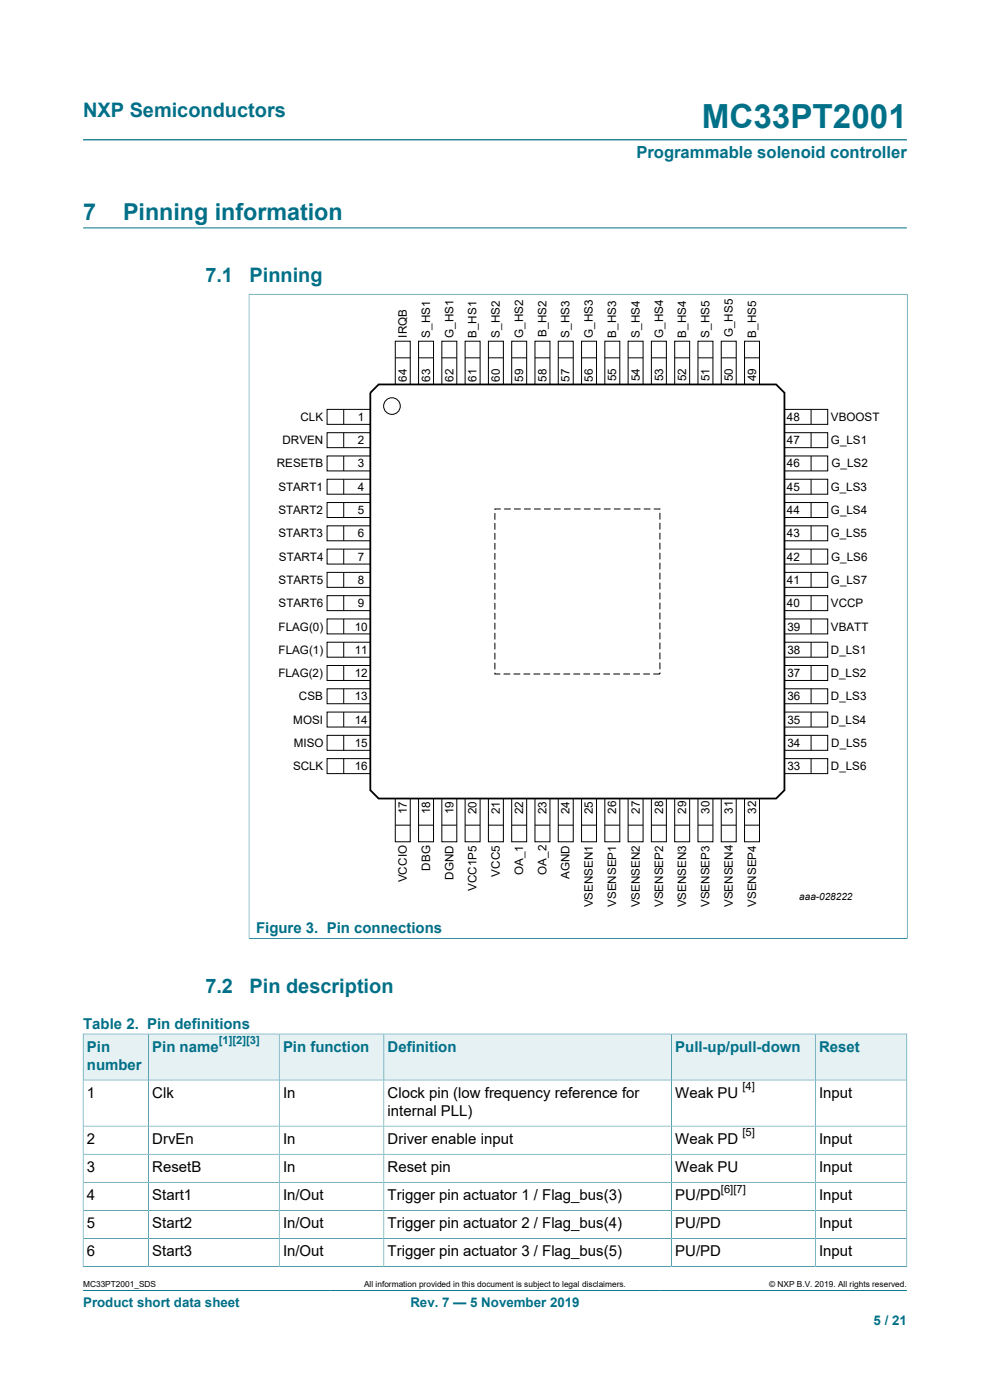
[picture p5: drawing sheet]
<svg xmlns="http://www.w3.org/2000/svg" width="210mm" height="297mm" viewBox="0 0 210 297" stroke-linecap="round" stroke-linejoin="round" font-family="sans-serif">
<path d="M17.6 29.7h174.8M17.6 48.3h174.8M52.7 62.4h139.8M52.8 62.3v136.9M192.4 62.3v136.9M52.7 199.1h139.8M17.6 273.8h174.8" fill="none" stroke="#007088" stroke-width=".21"/>
<path d="M78.6 83.3l1.7-1.7h84.3l1.8 1.7v84.3l-1.8 1.8h-84.3l-1.7-1.8z" fill="none" stroke="#000" stroke-width=".38"/>
<g fill="none" stroke="#000" stroke-width=".21">
<path d="M83.8 75.9h3.2M88.8 75.9h3.2M93.7 75.9h3.2M98.7 75.9h3.1M103.6 75.9h3.2M108.5 75.9h3.2M113.5 75.9h3.2M118.4 75.9h3.2M123.4 75.9h3.1M128.3 75.9h3.2M133.2 75.9h3.2M138.2 75.9h3.2"/>
<path d="M143.1 75.9h3.2M148.1 75.9h3.1M153 75.9h3.2M157.9 75.9h3.2M72.9 86.9v3.1M72.9 91.8v3.2M72.9 96.7v3.2M78.6 86.9h-9.2v3.1h9.2M78.6 91.8h-9.2v3.2h9.2M78.6 96.7h-9.2v3.2h9.2M83.8 81.6v-9.2h3.2v9.2M88.8 81.6v-9.2h3.2v9.2"/>
<path d="M93.7 81.6v-9.2h3.2v9.2M98.7 81.6v-9.2h3.1v9.2M103.6 81.6v-9.2h3.2v9.2M108.5 81.6v-9.2h3.2v9.2M113.5 81.6v-9.2h3.2v9.2M118.4 81.6v-9.2h3.2v9.2M123.4 81.6v-9.2h3.1v9.2M128.3 81.6v-9.2h3.2v9.2M133.2 81.6v-9.2h3.2v9.2M138.2 81.6v-9.2h3.2v9.2M143.1 81.6v-9.2h3.2v9.2M148.1 81.6v-9.2h3.1v9.2"/>
<path d="M153 81.6v-9.2h3.2v9.2M157.9 81.6v-9.2h3.2v9.2M166.4 86.9h9.2v3.1h-9.2M166.4 91.8h9.2v3.2h-9.2M166.4 96.7h9.2v3.2h-9.2M172 86.9v3.1M172 91.8v3.2M172 96.7v3.2M72.9 101.7v3.1M72.9 106.6v3.2M72.9 111.5v3.2M72.9 116.5v3.2"/>
<path d="M78.6 101.7h-9.2v3.1h9.2M78.6 106.6h-9.2v3.2h9.2M78.6 111.5h-9.2v3.2h9.2M78.6 116.5h-9.2v3.2h9.2M105 108.8v1.5M105 111v1.4M105 113.1v1.4M105 115.2v1.4M105 117.3v1.4M105 119.4v1.4M106.2 108h-1.2v.1M106.9 108h1.4"/>
<path d="M109 108h1.5M111.2 108h1.4M113.3 108h1.4M115.4 108h1.4M117.5 108h1.4M119.6 108h1.4M121.7 108h1.5M123.9 108h1.4M126 108h1.4M128.1 108h1.4M130.2 108h1.4M132.3 108h1.4"/>
<path d="M134.5 108h1.4M136.6 108h1.4M138.7 108h1.3v.1M140 108.8v1.4M140 110.9v1.4M140 113v1.4M140 115.2v1.4M140 117.3v1.4M140 119.4v1.4M166.4 101.7h9.2v3.1h-9.2M166.4 106.6h9.2v3.2h-9.2M166.4 111.5h9.2v3.2h-9.2"/>
<path d="M166.4 116.5h9.2v3.2h-9.2M172 101.7v3.1M172 106.6v3.2M172 111.5v3.2M172 116.5v3.2M72.9 121.4v3.2M72.9 126.4v3.1M72.9 131.3v3.2M72.9 136.2v3.2M78.6 121.4h-9.2v3.2h9.2M78.6 126.4h-9.2v3.1h9.2M78.6 131.3h-9.2v3.2h9.2"/>
<path d="M78.6 136.2h-9.2v3.2h9.2M105 121.5v1.5M105 123.7v1.4M105 125.8v1.4M105 127.9v1.4M105 130v1.4M105 132.1v1.4M105 134.2v1.5M105 136.4v1.4M105 138.5v1.4M140 121.5v1.4M140 123.6v1.4"/>
<path d="M140 125.7v1.4M140 127.9v1.4M140 130v1.4M140 132.1v1.4M140 134.2v1.4M140 136.3v1.4M140 138.4v1.4M166.4 121.4h9.2v3.2h-9.2M166.4 126.4h9.2v3.1h-9.2M166.4 131.3h9.2v3.2h-9.2M166.4 136.2h9.2v3.2h-9.2M172 121.4v3.2"/>
<path d="M172 126.4v3.1M172 131.3v3.2M172 136.2v3.2M72.9 141.2v3.2M72.9 146.1v3.2M72.9 151.1v3.1M72.9 156v3.2M78.6 141.2h-9.2v3.2h9.2M78.6 146.1h-9.2v3.2h9.2M78.6 151.1h-9.2v3.1h9.2M78.6 156h-9.2v3.2h9.2M105 142.7v.3h1.1"/>
<path d="M105 140.6v1.4M106.8 143h1.4M108.9 143h1.4M111.1 143h1.4M113.2 143h1.4M115.3 143h1.4M117.4 143h1.4M119.5 143h1.4M121.6 143h1.4M123.8 143h1.4M125.9 143h1.4M128 143h1.4"/>
<path d="M130.1 143h1.4M132.2 143h1.4M134.3 143h1.4M136.5 143h1.4M140 142.7v.3h-1.4M140 140.6v1.4M166.4 141.2h9.2v3.2h-9.2M166.4 146.1h9.2v3.2h-9.2M166.4 151.1h9.2v3.1h-9.2M166.4 156h9.2v3.2h-9.2M172 141.2v3.2M172 146.1v3.2"/>
<path d="M172 151.1v3.1M172 156v3.2M72.9 160.9v3.2M78.6 160.9h-9.2v3.2h9.2M83.8 169.4v9.2h3.2v-9.2M83.8 175.1h3.2M88.8 169.4v9.2h3.2v-9.2M88.8 175.1h3.2M93.7 169.4v9.2h3.2v-9.2M93.7 175.1h3.2M98.7 169.4v9.2h3.1v-9.2M98.7 175.1h3.1"/>
<path d="M103.6 169.4v9.2h3.2v-9.2M103.6 175.1h3.2M108.5 169.4v9.2h3.2v-9.2M108.5 175.1h3.2M113.5 169.4v9.2h3.2v-9.2M113.5 175.1h3.2M118.4 169.4v9.2h3.2v-9.2M118.4 175.1h3.2M123.4 169.4v9.2h3.1v-9.2M123.4 175.1h3.1M128.3 169.4v9.2h3.2v-9.2M128.3 175.1h3.2"/>
<path d="M133.2 169.4v9.2h3.2v-9.2M133.2 175.1h3.2M138.2 169.4v9.2h3.2v-9.2M138.2 175.1h3.2M143.1 169.4v9.2h3.2v-9.2M143.1 175.1h3.2M148.1 169.4v9.2h3.1v-9.2M148.1 175.1h3.1M153 169.4v9.2h3.2v-9.2M153 175.1h3.2M157.9 169.4v9.2h3.2v-9.2M157.9 175.1h3.2"/>
<path d="M166.4 160.9h9.2v3.2h-9.2M172 160.9v3.2"/>
<circle cx="83.1" cy="86.1" r="1.76"/>
</g>
<path d="M17.7 219.4h13.7v9.6h-13.7z" fill="#e6f1f3"/>
<path d="M17.6 219.3v9.8h13.9v-9.7h-13.9" fill="none" stroke="#007088" stroke-width=".21"/>
<path d="M31.6 219.4h27.6v9.6h-27.6z" fill="#e6f1f3"/>
<path d="M31.5 219.4h27.7v9.7h-27.7z" fill="none" stroke="#007088" stroke-width=".21"/>
<path d="M59.3 219.4h22v9.6h-22z" fill="#e6f1f3"/>
<path d="M59.2 219.4h22.2v9.7h-22.2z" fill="none" stroke="#007088" stroke-width=".21"/>
<path d="M81.5 219.4h60.9v9.6h-60.9z" fill="#e6f1f3"/>
<path d="M81.4 219.4h61v9.7h-61z" fill="none" stroke="#007088" stroke-width=".21"/>
<path d="M142.5 219.4h30.4v9.6h-30.4z" fill="#e6f1f3"/>
<path d="M142.4 219.4h30.5v9.7h-30.5z" fill="none" stroke="#007088" stroke-width=".21"/>
<path d="M173 219.4h19.3v9.6h-19.3z" fill="#e6f1f3"/>
<g fill="none" stroke="#007088" stroke-width=".21">
<path d="M192.4 219.3v49.5M192.4 219.4h-19.5v49.3M17.6 238.9h174.8M31.5 229.1v39.6M59.2 229.1v39.6M81.4 229.1v39.6M142.4 229.1v39.6M192.4 229.1h-174.8v39.7M17.6 244.9h174.8M17.6 250.8h174.8M17.6 256.8h174.8M17.6 268.7h174.8"/>
<path d="M17.6 262.7h174.8"/>
</g>
<text font-size="7.1" fill="#007088" x="148.8" y="27.2">MC33PT2001</text>
<g font-size="4.9" fill="#007088">
<text x="17.6" y="46.6">7</text>
<text x="26.1" y="46.6">Pinning information</text>
</g>
<g font-size="4.2" fill="#007088">
<text x="17.6" y="24.8">NXP Semiconductors</text>
<text x="43.6" y="59.8">7.1</text>
<text x="52.9" y="59.8">Pinning</text>
<text x="43.6" y="210.6">7.2</text>
<text x="52.9" y="210.6">Pin description</text>
</g>
<text font-size="3.5" fill="#007088" x="135" y="33.5">Programmable solenoid controller</text>
<g font-size="3.2" fill="#007088">
<text x="54.3" y="197.9">Figure 3. Pin connections</text>
<text x="17.6" y="218.3">Table 2. Pin definitions</text>
<text x="18.4" y="223.2">Pin</text>
<text x="18.4" y="227">number</text>
<text x="32.3" y="223.2">Pin name</text>
<text x="60" y="223.2">Pin function</text>
<text x="82.2" y="223.2">Definition</text>
<text x="143.2" y="223.2">Pull-up/pull-down</text>
<text x="173.7" y="223.2">Reset</text>
</g>
<g font-size="3.2">
<text x="18.4" y="232.9">1</text>
<text x="32.3" y="232.9">Clk</text>
<text x="60" y="232.9">In</text>
<text x="82.2" y="232.9">Clock pin (low frequency reference for</text>
<text x="143.2" y="232.9">Weak PU</text>
<text x="173.7" y="232.9">Input</text>
<text x="82.2" y="236.7">internal PLL)</text>
<text x="18.4" y="242.7">2</text>
<text x="32.3" y="242.7">DrvEn</text>
<text x="60" y="242.7">In</text>
<text x="82.2" y="242.7">Driver enable input</text>
<text x="143.2" y="242.7">Weak PD</text>
<text x="173.7" y="242.7">Input</text>
<text x="18.4" y="248.7">3</text>
<text x="32.3" y="248.7">ResetB</text>
<text x="60" y="248.7">In</text>
<text x="82.2" y="248.7">Reset pin</text>
<text x="143.2" y="248.7">Weak PU</text>
<text x="173.7" y="248.7">Input</text>
<text x="18.4" y="254.6">4</text>
<text x="32.3" y="254.6">Start1</text>
<text x="60" y="254.6">In/Out</text>
<text x="82.2" y="254.6">Trigger pin actuator 1 / Flag_bus(3)</text>
<text x="143.2" y="254.6">PU/PD</text>
<text x="173.7" y="254.6">Input</text>
<text x="18.4" y="260.6">5</text>
<text x="32.3" y="260.6">Start2</text>
<text x="60" y="260.6">In/Out</text>
<text x="82.2" y="260.6">Trigger pin actuator 2 / Flag_bus(4)</text>
<text x="143.2" y="260.6">PU/PD</text>
<text x="173.7" y="260.6">Input</text>
<text x="18.4" y="266.5">6</text>
<text x="32.3" y="266.5">Start3</text>
<text x="60" y="266.5">In/Out</text>
<text x="82.2" y="266.5">Trigger pin actuator 3 / Flag_bus(5)</text>
<text x="143.2" y="266.5">PU/PD</text>
<text x="173.7" y="266.5">Input</text>
</g>
<g font-size="2.8" fill="#007088">
<text x="17.6" y="277.3">Product short data sheet</text>
<text x="87.1" y="277.3">Rev. 7 — 5 November 2019</text>
<text x="185.3" y="281">5 / 21</text>
</g>
<g font-size="2.5">
<text x="86.3" y="71.6" transform="rotate(-90 86.3 71.6)">IRQB</text>
<text x="91.2" y="71.6" transform="rotate(-90 91.2 71.6)">S_HS1</text>
<text x="96.2" y="71.6" transform="rotate(-90 96.2 71.6)">G_HS1</text>
<text x="101.1" y="71.7" transform="rotate(-90 101.1 71.7)">B_HS1</text>
<text x="106" y="71.7" transform="rotate(-90 106 71.7)">S_HS2</text>
<text x="111" y="71.7" transform="rotate(-90 111 71.7)">G_HS2</text>
<text x="115.9" y="71.5" transform="rotate(-90 115.9 71.5)">B_HS2</text>
<text x="120.8" y="71.6" transform="rotate(-90 120.8 71.6)">S_HS3</text>
<text x="125.8" y="71.6" transform="rotate(-90 125.8 71.6)">G_HS3</text>
<text x="130.7" y="71.6" transform="rotate(-90 130.7 71.6)">B_HS3</text>
<text x="135.7" y="71.6" transform="rotate(-90 135.7 71.6)">S_HS4</text>
<text x="140.6" y="71.7" transform="rotate(-90 140.6 71.7)">G_HS4</text>
<text x="145.5" y="71.7" transform="rotate(-90 145.5 71.7)">B_HS4</text>
<text x="150.5" y="71.7" transform="rotate(-90 150.5 71.7)">S_HS5</text>
<text x="155.4" y="71.5" transform="rotate(-90 155.4 71.5)">G_HS5</text>
<text x="160.4" y="71.6" transform="rotate(-90 160.4 71.6)">B_HS5</text>
<text x="86.3" y="80.9" transform="rotate(-90 86.3 80.9)">64</text>
<text x="91.2" y="80.9" transform="rotate(-90 91.2 80.9)">63</text>
<text x="96.2" y="80.9" transform="rotate(-90 96.2 80.9)">62</text>
<text x="101.1" y="80.9" transform="rotate(-90 101.1 80.9)">61</text>
<text x="106" y="80.9" transform="rotate(-90 106 80.9)">60</text>
<text x="111" y="80.9" transform="rotate(-90 111 80.9)">59</text>
<text x="115.9" y="80.9" transform="rotate(-90 115.9 80.9)">58</text>
<text x="120.8" y="80.9" transform="rotate(-90 120.8 80.9)">57</text>
<text x="125.8" y="80.9" transform="rotate(-90 125.8 80.9)">56</text>
<text x="130.7" y="80.9" transform="rotate(-90 130.7 80.9)">55</text>
<text x="135.7" y="80.9" transform="rotate(-90 135.7 80.9)">54</text>
<text x="140.6" y="80.9" transform="rotate(-90 140.6 80.9)">53</text>
<text x="145.5" y="80.9" transform="rotate(-90 145.5 80.9)">52</text>
<text x="150.5" y="80.9" transform="rotate(-90 150.5 80.9)">51</text>
<text x="155.4" y="80.9" transform="rotate(-90 155.4 80.9)">50</text>
<text x="160.4" y="80.9" transform="rotate(-90 160.4 80.9)">49</text>
<text x="63.7" y="89.3">CLK</text>
<text x="75.9" y="89.3">1</text>
<text x="166.9" y="89.3">48</text>
<text x="176.3" y="89.3">VBOOST</text>
<text x="59.9" y="94.2">DRVEN</text>
<text x="75.9" y="94.2">2</text>
<text x="166.9" y="94.2">47</text>
<text x="176.3" y="94.2">G_LS1</text>
<text x="58.7" y="99.2">RESETB</text>
<text x="75.9" y="99.2">3</text>
<text x="166.9" y="99.2">46</text>
<text x="176.4" y="99.2">G_LS2</text>
<text x="59" y="104.1">START1</text>
<text x="75.9" y="104.1">4</text>
<text x="166.9" y="104.1">45</text>
<text x="176.2" y="104.1">G_LS3</text>
<text x="59" y="109.1">START2</text>
<text x="59" y="114">START3</text>
<text x="75.9" y="109.1">5</text>
<text x="75.9" y="114">6</text>
<text x="166.9" y="109.1">44</text>
<text x="166.9" y="114">43</text>
<text x="176.2" y="114">G_LS5</text>
<text x="176.3" y="109.1">G_LS4</text>
<text x="59.2" y="118.9">START4</text>
<text x="75.9" y="118.9">7</text>
<text x="166.9" y="118.9">42</text>
<text x="176.3" y="118.9">G_LS6</text>
<text x="59.1" y="123.9">START5</text>
<text x="75.9" y="123.9">8</text>
<text x="166.9" y="123.9">41</text>
<text x="176.3" y="123.9">G_LS7</text>
<text x="59.1" y="128.8">START6</text>
<text x="75.9" y="128.8">9</text>
<text x="166.9" y="128.8">40</text>
<text x="176.3" y="128.8">VCCP</text>
<text x="59.1" y="133.8">FLAG(0)</text>
<text x="75.2" y="133.8">10</text>
<text x="167.1" y="133.8">39</text>
<text x="176.3" y="133.8">VBATT</text>
<text x="59" y="143.6">FLAG(2)</text>
<text x="59.1" y="138.7">FLAG(1)</text>
<text x="75.2" y="138.7">11</text>
<text x="75.2" y="143.6">12</text>
<text x="167.1" y="138.7">38</text>
<text x="167.1" y="143.6">37</text>
<text x="176.2" y="143.6">D_LS2</text>
<text x="176.3" y="138.7">D_LS1</text>
<text x="63.4" y="148.6">CSB</text>
<text x="75.2" y="148.6">13</text>
<text x="167.1" y="148.6">36</text>
<text x="176.3" y="148.6">D_LS3</text>
<text x="62.2" y="153.5">MOSI</text>
<text x="75.2" y="153.5">14</text>
<text x="167.1" y="153.5">35</text>
<text x="176.2" y="153.5">D_LS4</text>
<text x="62.3" y="158.4">MISO</text>
<text x="75.2" y="158.4">15</text>
<text x="167.1" y="158.4">34</text>
<text x="176.3" y="158.4">D_LS5</text>
<text x="62.2" y="163.4">SCLK</text>
<text x="75.2" y="163.4">16</text>
<text x="167.1" y="163.4">33</text>
<text x="176.3" y="163.4">D_LS6</text>
<text x="86.3" y="172.7" transform="rotate(-90 86.3 172.7)">17</text>
<text x="91.2" y="172.7" transform="rotate(-90 91.2 172.7)">18</text>
<text x="96.2" y="172.7" transform="rotate(-90 96.2 172.7)">19</text>
<text x="101.1" y="172.7" transform="rotate(-90 101.1 172.7)">20</text>
<text x="106" y="172.7" transform="rotate(-90 106 172.7)">21</text>
<text x="111" y="172.7" transform="rotate(-90 111 172.7)">22</text>
<text x="115.9" y="172.7" transform="rotate(-90 115.9 172.7)">23</text>
<text x="120.8" y="172.7" transform="rotate(-90 120.8 172.7)">24</text>
<text x="125.8" y="172.7" transform="rotate(-90 125.8 172.7)">25</text>
<text x="130.7" y="172.6" transform="rotate(-90 130.7 172.6)">26</text>
<text x="135.7" y="172.6" transform="rotate(-90 135.7 172.6)">27</text>
<text x="140.6" y="172.6" transform="rotate(-90 140.6 172.6)">28</text>
<text x="145.5" y="172.6" transform="rotate(-90 145.5 172.6)">29</text>
<text x="150.5" y="172.6" transform="rotate(-90 150.5 172.6)">30</text>
<text x="155.4" y="172.6" transform="rotate(-90 155.4 172.6)">31</text>
<text x="160.4" y="172.6" transform="rotate(-90 160.4 172.6)">32</text>
<text x="91.2" y="184.7" transform="rotate(-90 91.2 184.7)">DBG</text>
<text x="106" y="186" transform="rotate(-90 106 186)">VCC5</text>
<text x="111" y="185.7" transform="rotate(-90 111 185.7)">OA_1</text>
<text x="115.9" y="185.6" transform="rotate(-90 115.9 185.6)">OA_2</text>
<text x="86.3" y="187.1" transform="rotate(-90 86.3 187.1)">VCCIO</text>
<text x="96.2" y="186.6" transform="rotate(-90 96.2 186.6)">DGND</text>
<text x="101.1" y="189" transform="rotate(-90 101.1 189)">VCC1P5</text>
<text x="120.8" y="186.5" transform="rotate(-90 120.8 186.5)">AGND</text>
<text x="125.8" y="192.5" transform="rotate(-90 125.8 192.5)">VSENSEN1</text>
<text x="130.7" y="192.4" transform="rotate(-90 130.7 192.4)">VSENSEP1</text>
<text x="135.7" y="192.5" transform="rotate(-90 135.7 192.5)">VSENSEN2</text>
<text x="140.6" y="192.4" transform="rotate(-90 140.6 192.4)">VSENSEP2</text>
<text x="145.5" y="192.5" transform="rotate(-90 145.5 192.5)">VSENSEN3</text>
<text x="150.5" y="192.4" transform="rotate(-90 150.5 192.4)">VSENSEP3</text>
<text x="155.4" y="192.4" transform="rotate(-90 155.4 192.4)">VSENSEN4</text>
<text x="160.4" y="192.4" transform="rotate(-90 160.4 192.4)">VSENSEP4</text>
</g>
<text font-size="2.4" fill="#007088" x="46.4" y="221.5">[1][2][3]</text>
<g font-size="2.4">
<text x="157.5" y="231.3">[4]</text>
<text x="157.5" y="241.1">[5]</text>
<text x="152.9" y="253">[6][7]</text>
</g>
<text font-size="2.1" x="169.5" y="191">aaa-028222</text>
<g font-size="1.8">
<text x="17.6" y="273.1">MC33PT2001_SDS</text>
<text x="77.2" y="273.1">All information provided in this document is subject to legal disclaimers.</text>
<text x="163.2" y="273.1">© NXP B.V. 2019. All rights reserved.</text>
</g>
</svg>
